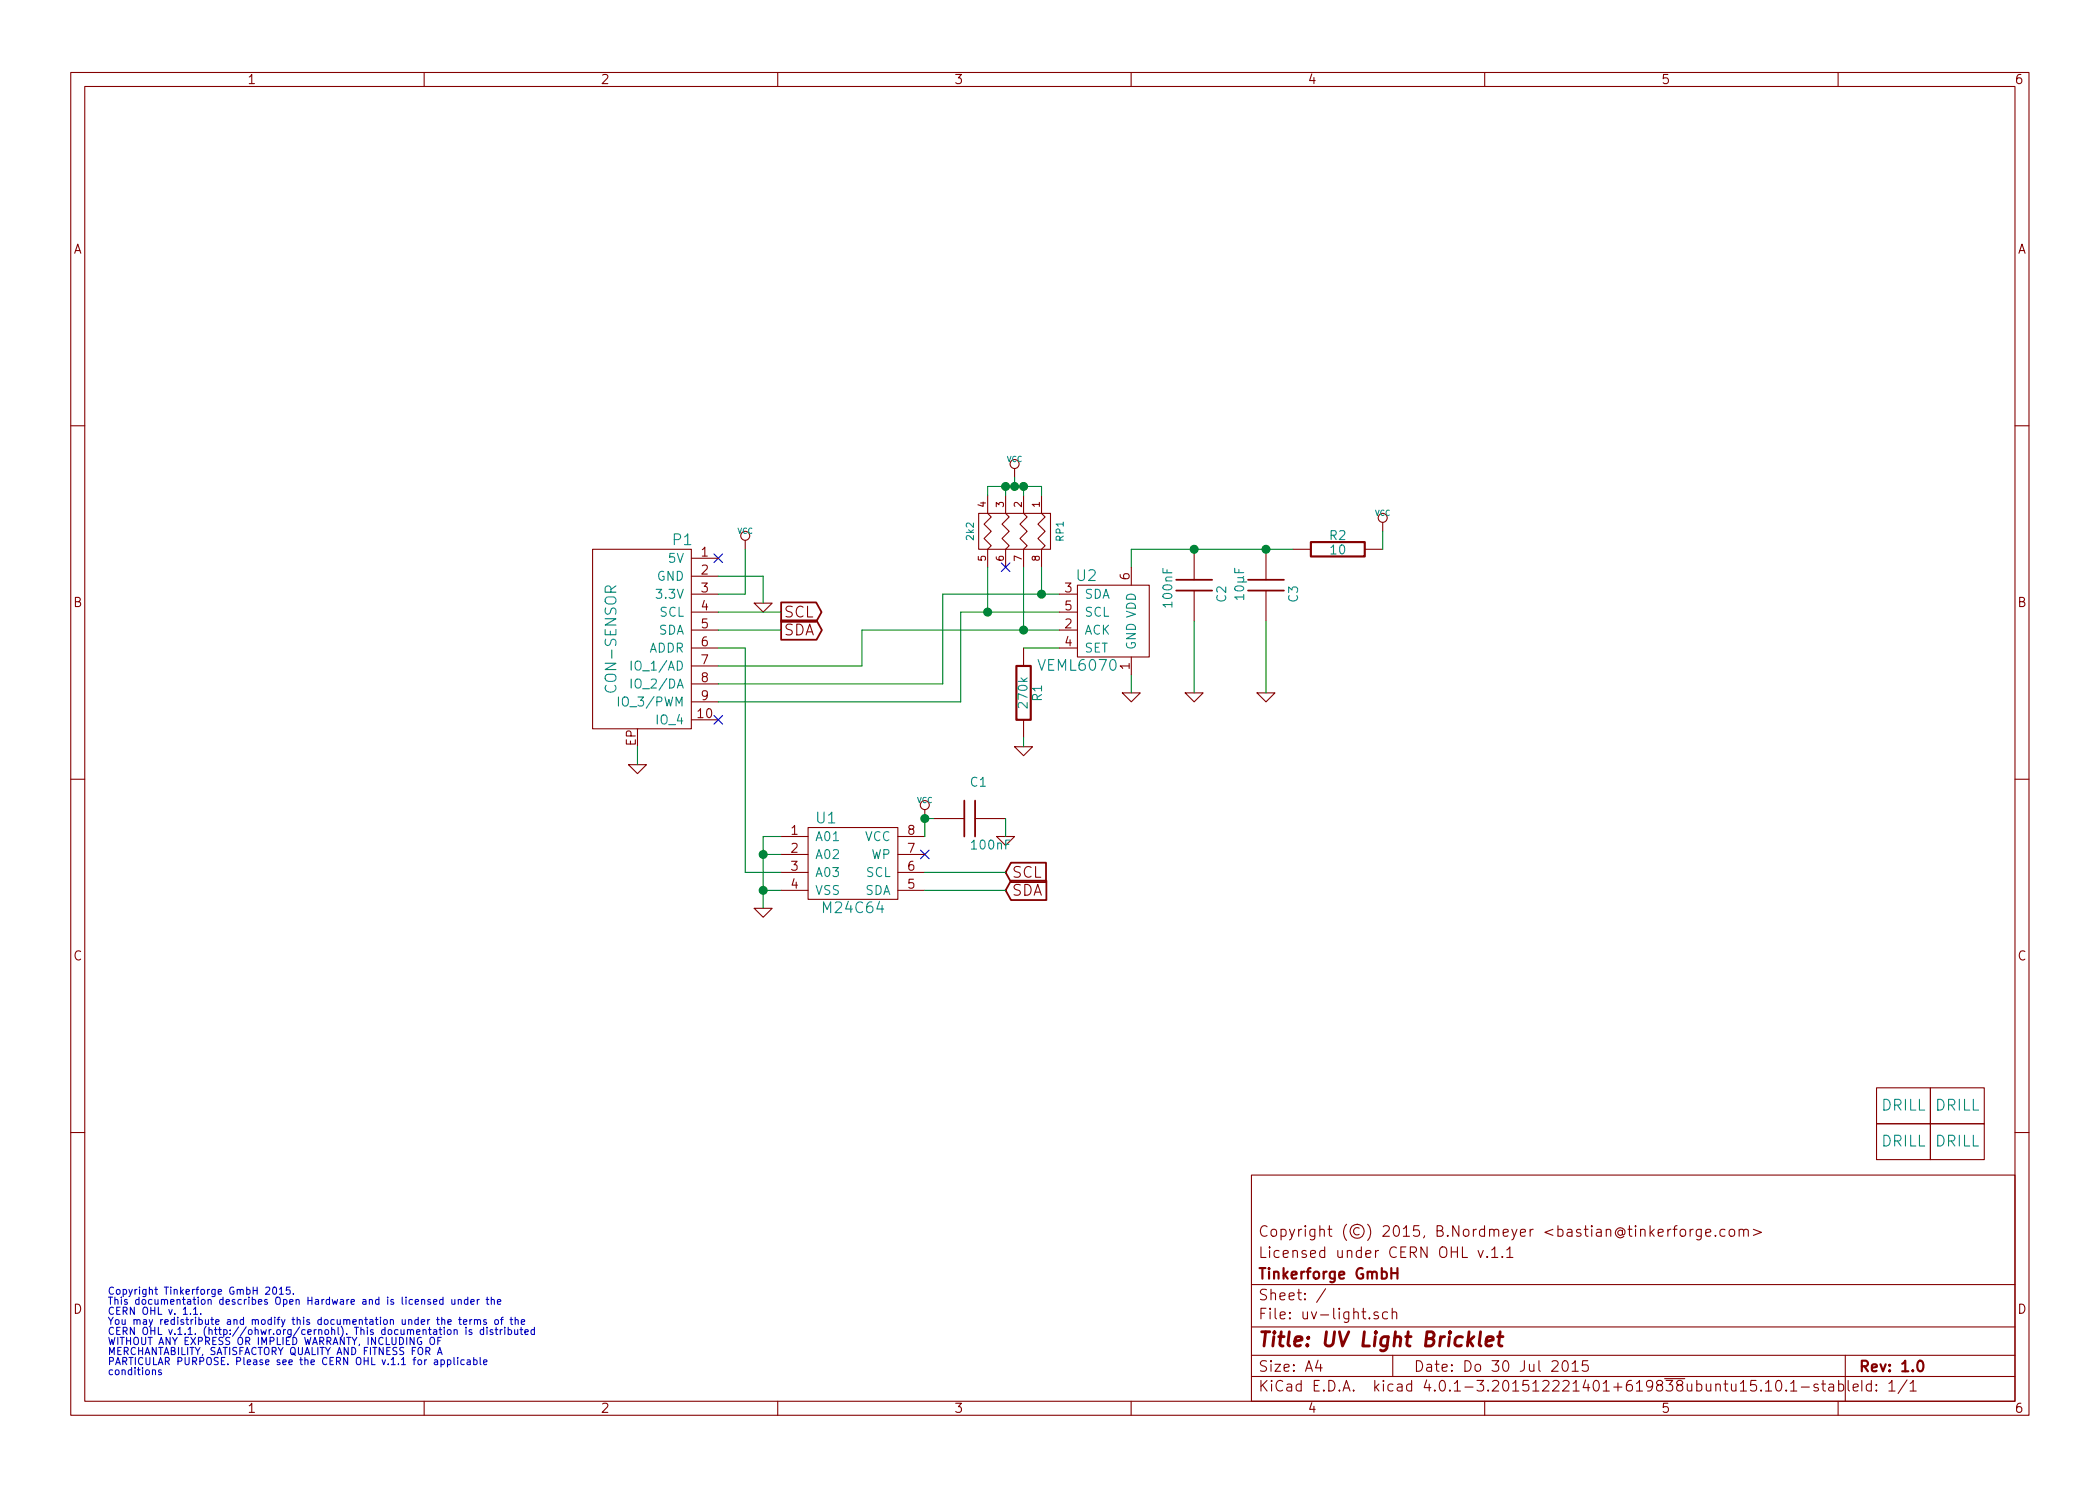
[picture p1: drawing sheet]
<svg xmlns="http://www.w3.org/2000/svg" width="297mm" height="210mm" viewBox="0 0 297 210" stroke-linecap="round" stroke-linejoin="round" font-family="sans-serif">
<g fill="none" stroke="#840000" stroke-width=".15">
<path d="M10 10.3h277v189.9h-277zM12 12.2h273v186.1h-273zM60 10.3v1.9M110 10.3v1.9M160 10.3v1.9M210 10.3v1.9M260 10.3v1.9M10 60.2h2M83.8 77.7h14v25.4h-14zM97.8 79h3.8M105.4 76.4v1.3M138.4 72.6h10.2v5.1h-10.2z"/>
<path d="M139.7 70.1v2.5l.5 .5-1 1.1 1 1-1 1 1 1-.5 .5v2.6M142.2 70.1v2.5l.5 .5-1 1.1 1 1-1 1 1 1-.5 .5v2.6M143.5 66.3v1.3M144.8 70.1v2.5l.5 .5-1 1.1 1 1-1 1 1 1-.5 .5v2.6M147.3 70.1v2.5l.5 .5-1 1.1 1 1-1 1 1 1-.5 .5v2.6M168.9 77.7v4.3M179.1 77.7v4.3M182.9 77.7h2.5M193 77.7h2.6M195.6 73.9v1.3M285 60.2h2M97.8 81.5h3.8"/>
<path d="M97.8 84.1h3.8M97.8 86.6h3.8M97.8 89.1h3.8M97.8 91.7h3.8M97.8 94.2h3.8M97.8 96.8h3.8M97.8 99.3h3.8M106.7 85.3h2.5l-1.3 1.3zM144.8 91.7v2.5M149.9 84.1h2.5M149.9 86.6h2.5M149.9 89.1h2.5"/>
<path d="M149.9 91.7h2.5M152.4 82.8h10.2v10.2h-10.2zM158.7 98h2.6l-1.3 1.3zM160 80.3v2.5M160 93v2.5M167.6 98h2.6l-1.3 1.3zM168.9 83.6v4.3M177.8 98h2.5l-1.2 1.3zM179.1 83.6v4.3M10 110.3h2M88.9 108.2h2.5l-1.2 1.3zM97.8 101.8h3.8"/>
<path d="M110.5 118.4h3.8M114.3 117.1h12.7v10.1h-12.7zM127 118.4h3.8M130.8 114.5v1.3M132.1 115.8h4.3M137.9 115.8h4.3M141 118.4h2.5l-1.3 1.2zM143.5 105.7h2.5l-1.2 1.2zM144.8 101.8v2.6M285 110.3h2M106.7 128.5h2.5l-1.3 1.3zM110.5 120.9h3.8"/>
<path d="M110.5 123.4h3.8M110.5 126h3.8M127 120.9h3.8M127 123.4h3.8M127 126h3.8M265.4 159h7.6v5.1h-7.6zM265.4 153.9h7.6v5.1h-7.6zM273 153.9h7.7v5.1h-7.7zM273 159h7.7v5.1h-7.7zM10 160.2h2M177 166.3h108v32h-108zM209.1 176.9l.3 1 .4-1"/>
<path d="M210.4 177.8v.1l-.1-.1h.1v.1M211 176.9l.4-.5v1.5M211 177.9h.9M212.5 177.8h.1l-.1 .1-.1-.1h.1v.1M213.1 176.9l.5-.5v1.5M213.1 177.9h.9M236.3 173.9l-.2 .1-.2 .2M236.7 173.9h.5M237.2 173.4l-.3 .1v.2v1.2M237.7 174.1a.41 .41 0 0 1 .7 .1v.4a.41 .41 0 0 1-.4 .3 .41 .41 0 0 1-.4-.3zM239.1 173.9v1M239.5 173.9l-.3 .1-.1 .2"/>
<path d="M240.6 173.9v1.3a.39 .39 0 0 1-.6 .2M240.6 174l-.4-.1-.3 .3 .1 .6 .2 .1 .4-.1M241.3 174.4l.7-.1-.1-.3-.4-.1-.2 .2 .1 .7 .1 .1 .4-.1M242.6 174.8h.1l-.1 .1v-.1v.1M244 174l-.4-.1-.3 .3 .1 .6 .2 .1 .4-.1M244.7 174.1a.41 .41 0 0 1 .7 .1v.4a.41 .41 0 0 1-.4 .3 .41 .41 0 0 1-.4-.3zM246 174.1a.38 .38 0 0 1 .6 0v.8M246 173.9v1M246.6 174.1a.36 .36 0 0 1 .4-.2 .36 .36 0 0 1 .3 .2v.8M248 173.9l1.1 .5-1.1 .4M285 160.2h2M60 198.3v1.9"/>
<path d="M110 198.3v1.9M160 198.3v1.9M177 194.8h108M177 191.8h108M177 187.8h108M177 181.8h108M186.4 192.5l-.3 1h.9M186.8 193v1M187.5 182.3l-1.3 2M193.7 186.5h.1l-.1 .1-.1-.1h.1v.1M194.9 185.7a.37 .37 0 0 0-.6 .1v.1a.54 .54 0 0 0 .6 .3l.1 .1-.1 .2-.1 .1-.5-.1M196.3 185.7l-.5-.1-.2 .3v.6l.2 .1 .5-.1"/>
<path d="M196.9 185.7a.38 .38 0 0 1 .7 .1v.8M196.9 185.1v1.5M197 191.8v3M210 198.3v1.9M219.5 192.7l.3-.2 .4 .1a.37 .37 0 0 1 .1 .6l-.8 .8h.9M221.1 192.7a.35 .35 0 0 1 .4-.2 .35 .35 0 0 1 .2 .3 .77 .77 0 0 1-.4 1.2 .9 .9 0 0 1-.2-1.3zM222.4 193l.4-.5v1.5M222.4 194h.8M224.6 192.5h-.7l-.1 .7a.62 .62 0 0 1 .7 0l.2 .2-.1 .5-.2 .1h-.4l-.2-.1M246.2 195.8l.4-.5v1.5M246.2 196.8h.8M248.4 195.3h-.7l-.1 .7a.62 .62 0 0 1 .7 0l.2 .2-.1 .5-.2 .1h-.4l-.2-.1"/>
<path d="M249.1 196.7h.1l-.1 .1-.1-.1h.1v.1M249.7 195.8l.5-.5v1.5M249.7 196.8h.9M251.3 195.5a.35 .35 0 0 1 .4-.2 .35 .35 0 0 1 .2 .3 .77 .77 0 0 1-.4 1.2 .9 .9 0 0 1-.2-1.3zM252.7 196.7v.1l-.1-.1h.1v.1M253.3 195.8l.4-.5v1.5M253.3 196.8h.9M254.8 196.3h1.1M257.1 195.9a.37 .37 0 0 0-.5 .1v.1a.54 .54 0 0 0 .5 .3l.1 .1-.1 .2-.1 .1-.4-.1M257.7 195.8h.5M257.9 195.3v1.3l.2 .2h.1M258.7 195.9l.2-.1 .4 .1 .1 .9"/>
<path d="M259.4 196.2l-.5 .1-.3 .2 .1 .2 .2 .1 .5-.1M260 198.3v1.9M260.1 195.9a.48 .48 0 0 1 .6 .1l.1 .1-.1 .6a.48 .48 0 0 1-.6 0M260.1 195.3v1.5M261 191.8v6.5M261.4 195.3v1.3l.2 .2M262.1 196.3l.7-.1v-.3l-.4-.1-.3 .2 .1 .7 .2 .1 .4-.1M269.7 195.2l-1.2 2M270.2 195.8l.4-.5v1.5M270.2 196.8h.8"/>
<circle cx="105.4" cy="75.8" r=".63"/>
<circle cx="143.5" cy="65.7" r=".63"/>
<circle cx="195.6" cy="73.3" r=".63"/>
<circle cx="130.8" cy="113.9" r=".63"/>
</g>
<path d="M185.4 76.7h7.6v2h-7.6zM143.8 94.2h2v7.6h-2zM197.7 179.4v1.5M196.8 180.1h.9M271.3 192.7a.35 .35 0 0 1 .4-.2 .35 .35 0 0 1 .3 .3 .77 .77 0 0 1-.4 1.2 .9 .9 0 0 1-.3-1.3z" fill="none" stroke="#840000" stroke-width=".3"/>
<path d="M209.4 188.4l-.2 1.8 .3 .2M210.2 189.8l1-.2v-.4l-.6-.1-.3 .3-.1 .8v.1l.2 .1 .6-.1M211.8 189.1h.8M212.2 188.4l-.2 1.8 .1 .1 .3 .1" fill="none" stroke="#840000" stroke-width=".41"/>
<g fill="none" stroke="#0000c2" stroke-width=".15">
<path d="M22.8 193.9l-.2-.1-.2 .2 .1 .1 .3 .1v.3h-.4M27.4 185.3l.3-.3v1M28.4 185.9v.1M37.6 182.2l.4-.1 .1 .1 .1 .2-.7 .7h.7M38.7 182.2l.2-.1a.59 .59 0 0 1-.1 1 .71 .71 0 0 1-.1-.9zM39.5 182.4l.3-.3v1M41 182.1h-.5v.5l.1-.1h.4v.5l-.1 .1-.4-.1M41.5 183v.1M60.9 189.3h.4a.67 .67 0 0 1-.1 .9h-.3a.78 .78 0 0 1 0-.9zM61.3 184.2l.5-.1-.1-.2h-.3l-.1 .1 .1 .5h.3M61.9 191.7l.3-1.1 .3 1.1M61.9 189.7h.4"/>
<path d="M62 191.4h.5M62.4 192.5l.3-.1 .2 .2-.1 .4h-.4M62.4 192.4v1M62.4 189.2h-.5v1M62.5 186.8l.1-.1 .3 .1v.6M62.5 186.4v1M62.7 183.9h-.3l-.2 .2 .1 .4h.4M62.7 183.5v1.1M63.3 192.5l.3-.1 .2 .2-.1 .4h-.4M63.3 192.4v1M63.3 187.1l.5-.1v-.2l-.3-.1-.2 .2 .1 .4h.4M63.3 188.2l.3-.1 .2 .2v.3l-.2 .2h-.3v-.2z"/>
<path d="M63.9 183.9v.6l.3 .1 .1-.2M64.2 192.1v.8l.1 .2M64.2 188.2l.2-.1 .2 .1 .1 .6M64.2 188.1v.7M64.3 183.9v.7M64.7 192.1v.1M64.7 192.4v.7M64.8 184l.1-.1h.3l.1 .7M64.8 183.9v.7M64.9 186.7h.4M65 186.4v.8l.3 .2M65.6 187.1l.4-.1v-.2l-.3-.1-.1 .2v.4h.4"/>
<path d="M65.7 192.5l-.3-.1-.2 .2 .1 .4h.4M65.9 187.8v.1M65.9 188.1v.7M66.1 192.5h.4v.6M66.2 183.9h-.3l-.2 .2 .1 .4h.4M66.2 183.5v1.1M66.5 186.7v.7M66.5 192.7h-.3l-.2 .2 .2 .2 .3-.1M66.6 184.2l.5-.1-.1-.2h-.3l-.1 .1v.5h.4M66.7 188.2l-.2-.1-.2 .2 .1 .1 .3 .1v.3h-.4M66.8 186.7l-.3 .1v.1M67 192.5l.3-.1 .2 .2-.1 .4h-.4"/>
<path d="M67 192.1v1M67.1 186.8l.1-.1 .3 .1v.6M67.1 186.7v.7M67.5 183.9v.7M67.5 186.9l.2-.2 .2 .1 .1 .6M67.8 183.9h-.2l-.1 .2M67.9 192.1v.8l.1 .2M68.4 188.2l-.3-.1-.2 .2 .1 .5h.4M68.4 192.8l.5-.1-.1-.2-.3-.1-.1 .2 .1 .4h.3M68.4 187.8v1M68.8 183.9h.3M68.8 186.8l-.3-.1-.1 .2 .1 .1 .3 .1v.2h-.4"/>
<path d="M68.9 187.8v.1M68.9 188.1v.7M68.9 183.5v.9l.2 .2M69.5 184l.1-.1h.3v.7M69.5 183.5v1.1M69.7 188.2l-.3-.1-.1 .2 .1 .1 .3 .1v.3h-.4M70 188.1h.4M70.1 186.8l.2-.1 .2 .2v.3l-.2 .2-.2-.1-.1-.1zM70.2 187.8v.9l.2 .1M70.4 184.2l.4-.1v-.2h-.3l-.1 .1v.5h.4M70.8 188.1v.7M70.8 186.7h.4"/>
<path d="M71 188.1l-.2 .1v.1M71.2 186.4l-.3 .1v.9M71.4 187.8v.1M71.4 188.1v.7M71.9 188.2l.3-.1 .2 .2-.1 .5h-.4M71.9 187.8v1M72.1 186.7h.4M72.3 186.4v.8l.2 .2M72.8 188.1v.7h.3l.1-.1M72.9 186.8l.1-.1 .3 .1v.6M72.9 186.4v1M73.2 188.1v.7"/>
<path d="M73.6 188.1h.3M73.7 187.8v.9l.2 .1M73.7 187.1l.5-.1v-.2l-.3-.1-.2 .2 .1 .4h.4M74.2 188.5l.5-.1v-.2l-.3-.1-.2 .2 .1 .5h.4M75.6 188.2l-.3-.1-.2 .2 .1 .5h.4M75.6 187.8v1"/>
</g>
<path d="M101 78.4l1.2 1.2M102.2 78.4l-1.2 1.2M141.6 79.6l1.2 1.3M142.8 79.6l-1.2 1.3M101 101.2l1.2 1.3M102.2 101.2l-1.2 1.3M130.2 120.3l1.2 1.2M131.4 120.3l-1.2 1.2" fill="none" stroke="#000084" stroke-width=".15"/>
<path d="M110.5 87.8h5l.8 1.3-.8 1.4h-5zM110.5 85.2h4.9l.8 1.4-.8 1.4h-4.9zM166.4 82h5M166.4 83.6h5M176.5 82h5.1M176.5 83.6h5.1M136.4 113.3v5.1M137.9 113.3v5.1M143 124.6h5v2.7h-5l-.8-1.3zM143 122.1h5v2.7h-5l-.8-1.4z" fill="none" stroke="#840000" stroke-width=".25"/>
<path d="M87.5 98.6v1.3M89.3 93.5v1.3M89.3 96.1v1.3" fill="none" stroke="#008484" stroke-width=".15"/>
<g fill="none" stroke="#008400" stroke-width=".15">
<path d="M105.4 77.7v6.4h-3.8M139.7 70.1v-1.3h7.6v1.3M142.2 68.8v1.3M143.5 67.6v1.2M144.8 68.8v1.3M182.9 77.7h-22.9v2.6M195.6 75.2v2.5M101.6 91.7h3.8v31.7h5.1M101.6 89.1h8.9M101.6 81.5h6.3v3.8M101.6 86.6h8.9M139.7 80.3v6.3"/>
<path d="M144.8 91.7h5.1M144.8 80.3v8.8M147.3 80.3v3.8M149.9 84.1h-16.6v12.7h-31.7M149.9 89.1h-28v5.1h-20.3M149.9 86.6h-14v12.7h-34.3M160 95.5v2.5M168.9 87.9v10.1M179.1 87.9v10.1M90.2 105.7v2.5M110.5 118.4h-2.6v10.1M132.1 115.8h-1.3v2.6"/>
<path d="M142.2 115.8v2.6M144.8 104.4v1.3M107.9 120.9h2.6M107.9 126h2.6M130.8 123.4h11.4M130.8 126h11.4"/>
</g>
<g fill="#008400" stroke="#008400" stroke-width=".25">
<circle cx="108" cy="126" r=".51"/>
<circle cx="108" cy="120.9" r=".51"/>
<circle cx="130.8" cy="115.8" r=".51"/>
<circle cx="143.5" cy="68.8" r=".51"/>
<circle cx="144.8" cy="68.8" r=".51"/>
<circle cx="142.2" cy="68.8" r=".51"/>
<circle cx="168.9" cy="77.7" r=".51"/>
<circle cx="179.1" cy="77.7" r=".51"/>
<circle cx="139.7" cy="86.6" r=".51"/>
<circle cx="147.3" cy="84.1" r=".51"/>
<circle cx="144.8" cy="89.1" r=".51"/>
</g>
<text font-size="2.8" fill="#840000" x="178" y="190.5">Title: UV Light Bricklet</text>
<g font-size="2.1" fill="#008484">
<text x="95.2" y="77.1">P1</text>
<text x="152.3" y="82.2">U2</text>
<text x="147.1" y="94.9">VEML6070</text>
<text x="87.2" y="97.6" transform="rotate(-90 87.2 97.6)">CON-SENSOR</text>
<text x="115.5" y="116.5">U1</text>
<text x="116.6" y="129.2">M24C64</text>
<text x="266.1" y="157.1">DRILL</text>
<text x="273.7" y="157.1">DRILL</text>
<text x="266.1" y="162.2">DRILL</text>
<text x="273.7" y="162.2">DRILL</text>
</g>
<g font-size="2.1" fill="#840000">
<text x="110.9" y="89.9">SDA</text>
<text x="110.9" y="87.4">SCL</text>
<text x="143.2" y="124.2">SCL</text>
<text x="143.2" y="126.7">SDA</text>
<text x="178" y="178">Licensed under CERN OHL v.1.1</text>
<text x="178" y="175">Copyright (©) 2015, B.Nordmeyer &lt;bastian@tinkerforge.com&gt;</text>
<text x="178" y="184">Sheet: /</text>
<text x="178" y="181">Tinkerforge GmbH</text>
<text x="178" y="186.7">File: uv-light.sch</text>
<text x="178" y="196.9">KiCad E.D.A. kicad 4.0.1-3.201512221401+619838ubuntu15.10.1-stable</text>
<text x="178" y="194.1">Size: A4</text>
<text x="200" y="194.1">Date: Do 30 Jul 2015</text>
<text x="263" y="194.1">Rev: 1.0</text>
<text x="263" y="196.9">Id: 1/1</text>
</g>
<g font-size="1.8" fill="#840000">
<text x="35" y="11.9">1</text>
<text x="85" y="11.9">2</text>
<text x="135" y="11.9">3</text>
<text x="185" y="11.9">4</text>
<text x="235" y="11.9">5</text>
<text x="285" y="11.9">6</text>
<text x="10.4" y="35.9">A</text>
<text x="285.4" y="35.9">A</text>
<text x="99.2" y="78.7">1</text>
<text x="99.2" y="81.3">2</text>
<text x="99.2" y="83.8">3</text>
<text x="150.6" y="83.8">3</text>
<text x="159.8" y="82" transform="rotate(-90 159.8 82)">6</text>
<text x="10.4" y="85.9">B</text>
<text x="99.2" y="86.4">4</text>
<text x="99.2" y="88.9">5</text>
<text x="150.6" y="88.9">2</text>
<text x="150.6" y="86.4">5</text>
<text x="285.4" y="85.9">B</text>
<text x="99.2" y="91.4">6</text>
<text x="99.2" y="94">7</text>
<text x="150.6" y="91.4">4</text>
<text x="159.8" y="94.7" transform="rotate(-90 159.8 94.7)">1</text>
<text x="98.7" y="101.6">10</text>
<text x="99.2" y="96.5">8</text>
<text x="99.2" y="99.1">9</text>
<text x="89.9" y="105.6" transform="rotate(-90 89.9 105.6)">EP</text>
<text x="111.9" y="118.1">1</text>
<text x="128.4" y="118.1">8</text>
<text x="111.9" y="120.6">2</text>
<text x="111.9" y="123.2">3</text>
<text x="111.9" y="125.7">4</text>
<text x="128.4" y="125.7">5</text>
<text x="128.4" y="123.2">6</text>
<text x="128.4" y="120.6">7</text>
<text x="10.4" y="135.9">C</text>
<text x="285.4" y="135.9">C</text>
<text x="10.4" y="185.9">D</text>
<text x="285.4" y="185.9">D</text>
<text x="35" y="199.9">1</text>
<text x="85" y="199.9">2</text>
<text x="135" y="199.9">3</text>
<text x="185" y="199.9">4</text>
<text x="235" y="199.9">5</text>
<text x="285" y="199.9">6</text>
</g>
<g font-size="1.8" fill="#008484">
<text x="188.1" y="76.4">R2</text>
<text x="92.8" y="82.2">GND</text>
<text x="94.6" y="79.6">5V</text>
<text x="188.3" y="78.4">10</text>
<text x="93" y="89.8">SDA</text>
<text x="93.1" y="84.7">3.3V</text>
<text x="93.2" y="87.2">SCL</text>
<text x="153.4" y="89.8">ACK</text>
<text x="153.4" y="84.7">SDA</text>
<text x="153.4" y="87.2">SCL</text>
<text x="165.8" y="85.7" transform="rotate(-90 165.8 85.7)">100nF</text>
<text x="173.4" y="85.2" transform="rotate(-90 173.4 85.2)">C2</text>
<text x="176" y="84.7" transform="rotate(-90 176 84.7)">10µF</text>
<text x="183.6" y="85.2" transform="rotate(-90 183.6 85.2)">C3</text>
<text x="89.9" y="94.9">IO_1/AD</text>
<text x="91.7" y="92.3">ADDR</text>
<text x="153.4" y="92.3">SET</text>
<text x="160.7" y="91.9" transform="rotate(-90 160.7 91.9)">GND VDD</text>
<text x="88.1" y="99.9">IO_3/PWM</text>
<text x="89.9" y="97.4">IO_2/DA</text>
<text x="145.3" y="100" transform="rotate(-90 145.3 100)">270k</text>
<text x="147.4" y="99.2" transform="rotate(-90 147.4 99.2)">R1</text>
<text x="92.9" y="102.5">IO_4</text>
<text x="137.3" y="111.3">C1</text>
<text x="115.3" y="119">A01</text>
<text x="122.3" y="119">VCC</text>
<text x="115.3" y="121.5">A02</text>
<text x="115.3" y="124.1">A03</text>
<text x="122.5" y="124.1">SCL</text>
<text x="123.1" y="121.5">WP</text>
<text x="137.6" y="120.2">100nF</text>
<text x="115.3" y="126.6">VSS</text>
<text x="122.3" y="126.6">SDA</text>
</g>
<g font-size="1.4" fill="#840000">
<text x="139.4" y="71.7" transform="rotate(-90 139.4 71.7)">4</text>
<text x="142" y="71.7" transform="rotate(-90 142 71.7)">3</text>
<text x="144.5" y="71.7" transform="rotate(-90 144.5 71.7)">2</text>
<text x="147.1" y="71.7" transform="rotate(-90 147.1 71.7)">1</text>
<text x="139.4" y="79.4" transform="rotate(-90 139.4 79.4)">5</text>
<text x="142" y="79.4" transform="rotate(-90 142 79.4)">6</text>
<text x="144.5" y="79.4" transform="rotate(-90 144.5 79.4)">7</text>
<text x="147.1" y="79.4" transform="rotate(-90 147.1 79.4)">8</text>
</g>
<g font-size="1.4" fill="#008484">
<text x="137.7" y="76.3" transform="rotate(-90 137.7 76.3)">2k2</text>
<text x="150.4" y="76.5" transform="rotate(-90 150.4 76.5)">RP1</text>
</g>
<g font-size="1.4" fill="#0000c2">
<text x="15.2" y="183.2">Copyright Tinkerforge GmbH 2015.</text>
<text x="15.2" y="184.6">This documentation describes Open Hardware and is licensed under the</text>
<text x="15.2" y="186">CERN OHL v. 1.1.</text>
<text x="15.2" y="187.4">You may redistribute and modify this documentation under the terms of the</text>
<text x="15.2" y="188.9">CERN OHL v.1.1. (http://ohwr.org/cernohl). This documentation is distributed</text>
<text x="15.2" y="190.3">WITHOUT ANY EXPRESS OR IMPLIED WARRANTY, INCLUDING OF</text>
<text x="15.2" y="191.7">MERCHANTABILITY, SATISFACTORY QUALITY AND FITNESS FOR A</text>
<text x="15.2" y="193.1">PARTICULAR PURPOSE. Please see the CERN OHL v.1.1 for applicable</text>
<text x="15.2" y="194.6">conditions</text>
</g>
<g font-size="1.1" fill="#008484">
<text x="142.4" y="65.3">VCC</text>
<text x="104.3" y="75.5">VCC</text>
<text x="194.5" y="73">VCC</text>
<text x="129.7" y="113.6">VCC</text>
</g>
</svg>
